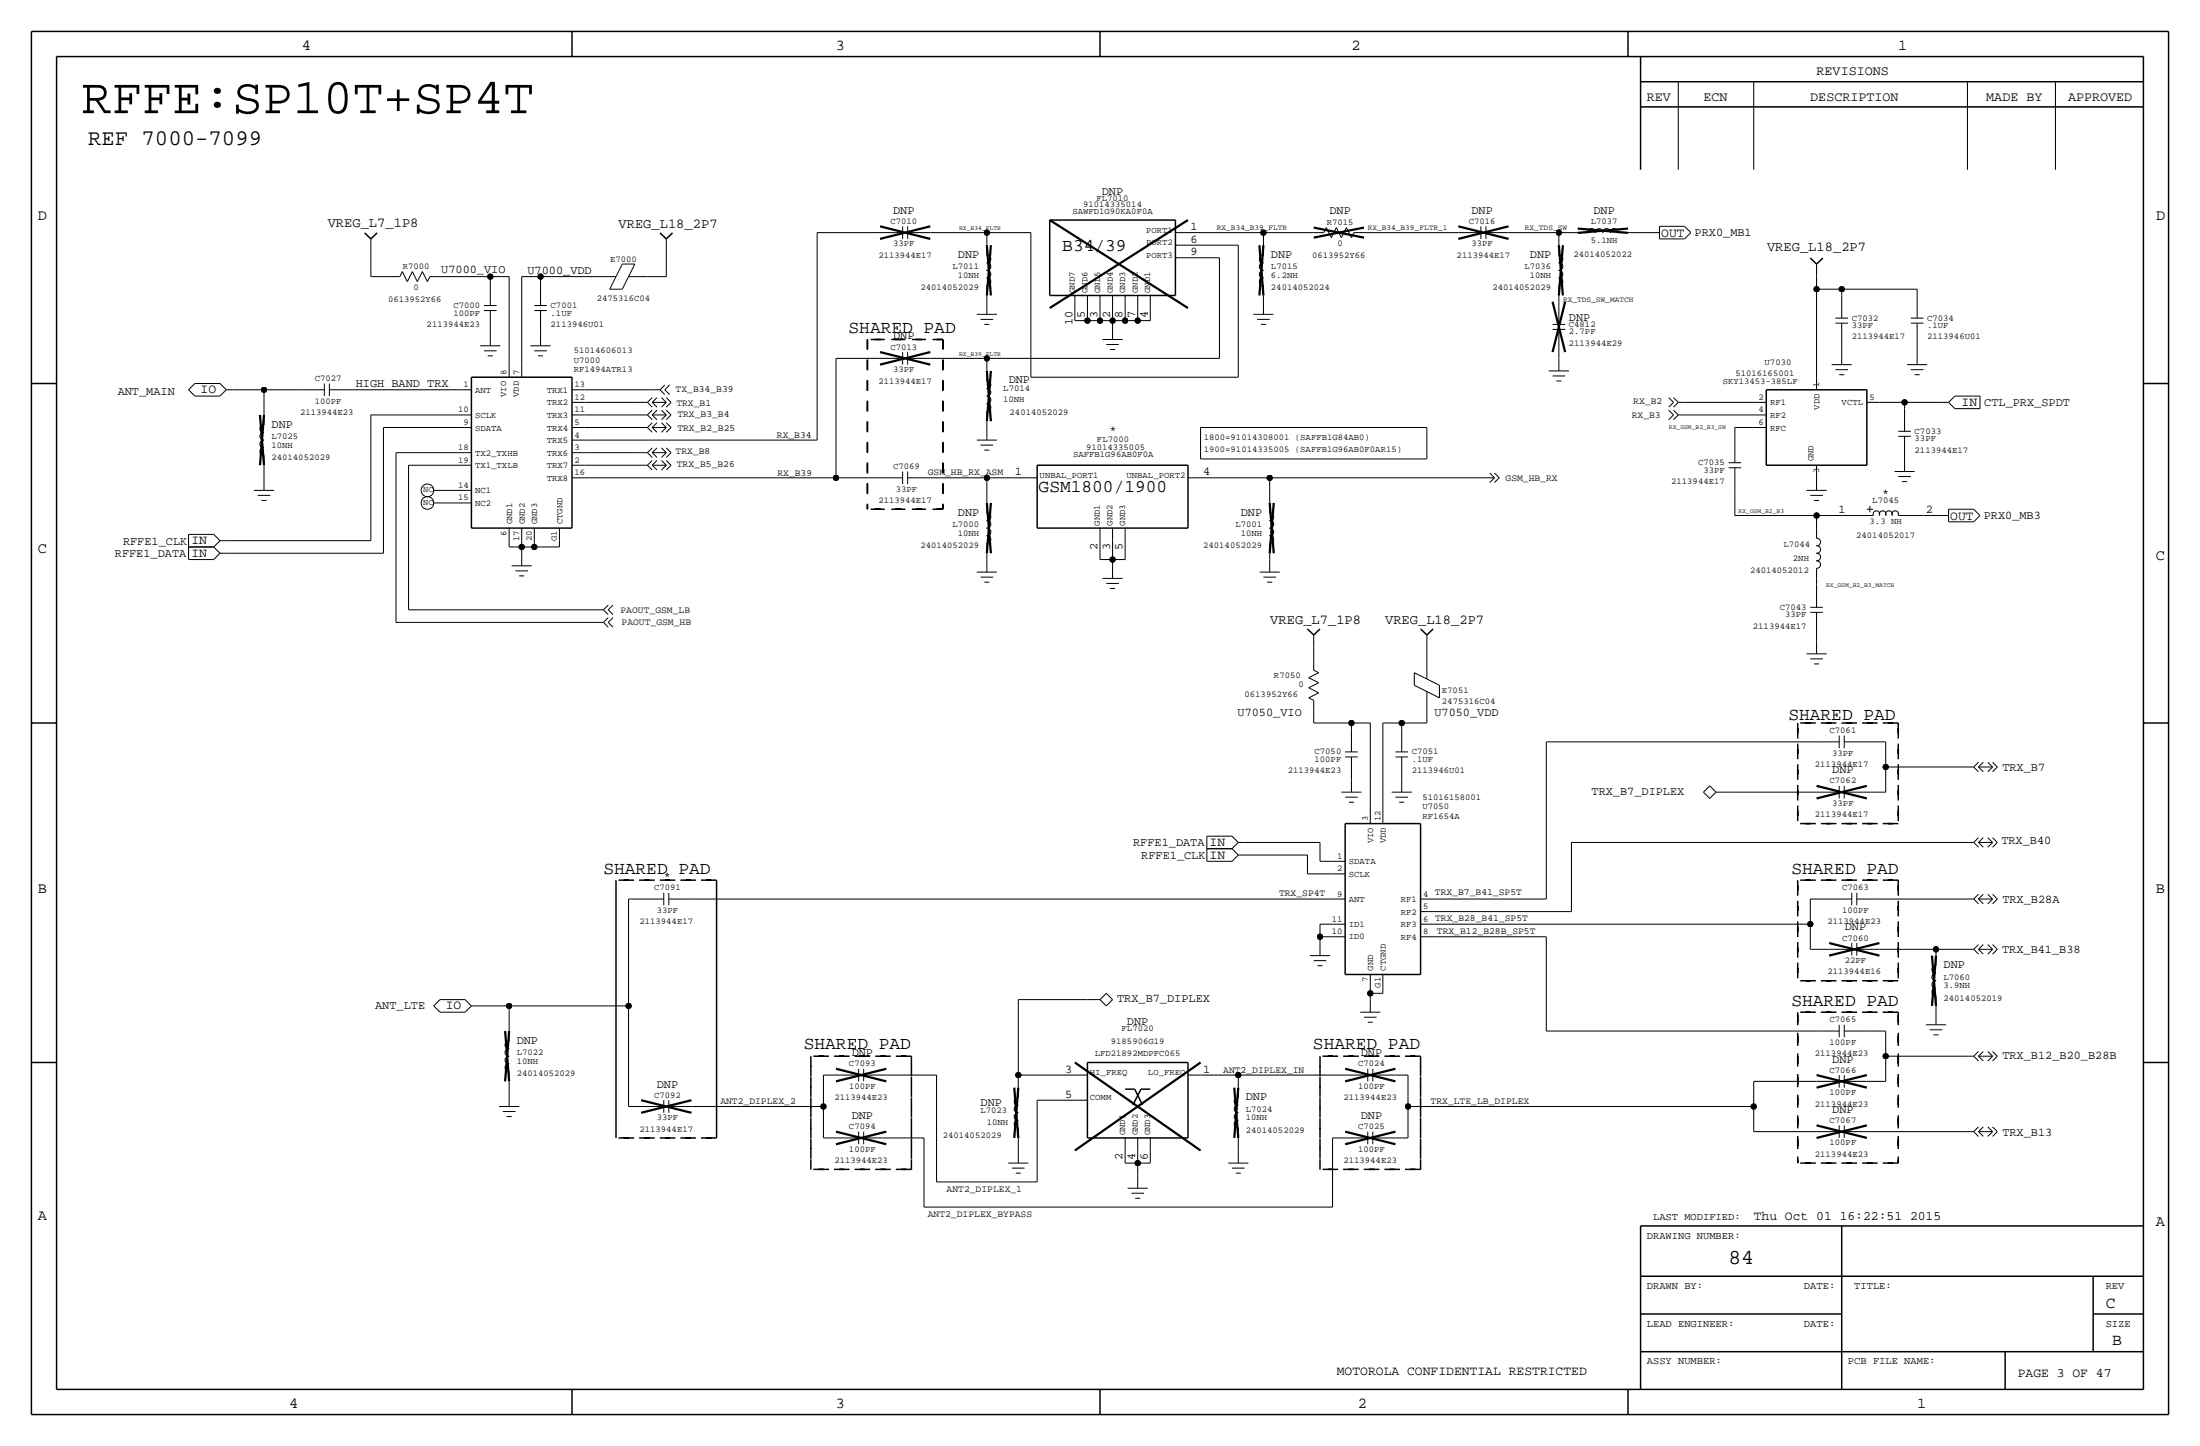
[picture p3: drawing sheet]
<svg xmlns="http://www.w3.org/2000/svg" width="444mm" height="292mm" viewBox="0 0 444 292" stroke-linecap="round" stroke-linejoin="round" font-family="sans-serif">
<g fill="none" stroke="#000" stroke-width=".2">
<path d="M339.1 16.5v17.8zM354.3 16.5v17.8zM397.5 16.5v17.8zM415.3 16.5v17.8zM74.9 55.9h3.8zM74.9 50.8v5.1zM74.9 48.3v2.5zM78.7 55.9h2.1zM81.3 54.9l-.5 1zM81.3 54.9l1 2zM83.3 54.9l-1 2zM83.3 54.9l1 2z"/>
<path d="M85.3 54.9l-1 2zM85.3 54.9l1.1 2zM86.9 55.9l-.5 1zM86.9 55.9h2zM88.9 55.9h10.2zM99.1 55.9v1.2zM99.1 57.2v4.5zM99.1 55.9h3.8zM102.9 55.9v17.8zM105.4 55.9v17.8zM105.4 55.9h3.8zM109.2 55.9h11.4z"/>
<path d="M109.2 55.9v1.2zM109.2 57.2v4.5zM120.6 55.9h3.9zM123.2 58.4h2.5zM125.7 53.3h2.6zM125.7 53.3l-2.5 5.1zM127 55.9h3.8zM128.3 53.3l-2.6 5.1zM130.8 55.9h3.8zM134.6 50.8v5.1zM134.6 48.3v2.5zM165.1 47v41.9z"/>
<path d="M165.1 47h12.7zM177.8 47h4.6zM182.4 45.7v2.6zM183.4 47h4.6zM183.4 45.7v2.6zM188 47h11.4zM199.3 51.6a.75 .75 0 0 1 .9 .7 .75 .75 0 0 1-.9 .8M199.3 54.7a.75 .75 0 0 1 .9 .7 .75 .75 0 0 1-.9 .7M199.3 56.2a.75 .75 0 0 1 .9 .7 .75 .75 0 0 1-.9 .8M199.3 53.1a.75 .75 0 0 1 .9 .8 .75 .75 0 0 1-.9 .7M199.4 59.7v1.3zM199.4 47h8.9z"/>
<path d="M199.4 47v2.5zM199.4 57.7v2zM199.4 49.5v2.1zM208.3 47v29.2zM217.2 59.7v2.5zM219.7 59.7v2.5zM222.2 59.7v2.5zM224.8 59.7v2.5zM227.3 59.7v2.5zM229.9 59.7v2.5zM232.4 59.7v2.5zM237.5 49.5h2.5z"/>
<path d="M237.5 52.1h2.5zM237.5 47h2.5zM240 49.5h10.2zM240 52.1h6.4zM240 47h15.3zM246.4 52.1v20.3zM250.2 49.5v26.7zM255.3 59.7v1.3zM255.3 47h10.1zM255.3 47v2.5zM255.3 57.7v2zM255.3 49.5v2.1z"/>
<path d="M255.3 51.6a.74 .74 0 0 0-.9 .7 .74 .74 0 0 0 .9 .8M255.3 54.7a.74 .74 0 0 0-.9 .7 .74 .74 0 0 0 .9 .7M255.3 56.2a.74 .74 0 0 0-.9 .7 .74 .74 0 0 0 .9 .8M255.3 53.1a.74 .74 0 0 0-.9 .8 .74 .74 0 0 0 .9 .7M265.4 47h2.1zM268 46l-.5 1zM268 46l1 2zM270 46l-1 2zM270 46l1 2zM272 46l-1 2zM272 46l1 2zM273.6 47l-.6 1z"/>
<path d="M273.6 47h2zM275.6 47h19zM294.6 47h4.6zM299.2 45.7v2.6zM300.2 45.7v2.6zM300.2 47h4.6zM304.8 47h10.2zM314.9 51.6a.75 .75 0 0 1 .9 .7 .75 .75 0 0 1-.9 .8M314.9 54.7a.75 .75 0 0 1 .9 .7 .75 .75 0 0 1-.9 .7M314.9 56.2a.75 .75 0 0 1 .9 .7 .75 .75 0 0 1-.9 .8M314.9 53.1a.75 .75 0 0 1 .9 .8 .75 .75 0 0 1-.9 .7M315 47h3.8z"/>
<path d="M315 47v2.5zM315 59.7v1.3zM315 57.7v2zM315 49.5v2.1zM318.8 47h2zM320.8 47a.75 .75 0 0 1 .7-.8 .75 .75 0 0 1 .8 .8M322.3 47a.75 .75 0 0 1 .8-.8 .75 .75 0 0 1 .7 .8M323.9 47a.75 .75 0 0 1 .7-.8 .75 .75 0 0 1 .7 .8M325.4 47a.75 .75 0 0 1 .7-.8 .75 .75 0 0 1 .7 .8M326.9 47h2zM328.9 47h3.8zM332.7 47h2.6z"/>
<path d="M335.3 45.7h5.1zM335.3 48.3h5.1zM335.3 45.7v2.6zM340.4 45.7l1.2 1.3zM341.6 47l-1.2 1.3zM367 55.9v2.5zM367 58.4v17.8zM367 53.3v2.6zM367 58.4h5.1zM372.1 58.4h15.2zM372.1 58.4v1.3zM372.1 59.7v4.6z"/>
<path d="M387.3 58.4v1.3zM387.3 59.7v4.6zM38.1 78.7l1.3 1.3zM39.4 77.5l-1.3 1.2zM39.4 77.5h5zM44.4 77.5l1.3 1.2zM45.7 78.7h1.3zM45.7 78.7l-1.2 1.3zM47 78.7h6.3zM53.3 78.7h7.7zM53.3 78.7v5.1zM61 78.7h4.5z"/>
<path d="M65.5 77.5v2.5zM66.5 78.7h4.6zM66.5 77.5v2.5zM71.1 78.7h21.6zM92.7 78.7h2.5zM97 69.8h4.1zM97.8 70.9h2.5zM97.8 62.7h2.5zM97.8 61.7h2.5zM98.6 71.9h1zM99.1 67.3v2.5zM99.1 62.7v4.6z"/>
<path d="M102.9 73.7v2.5zM105.4 73.7v2.5zM107.2 69.8h4.1zM107.9 62.7h2.6zM108 70.9h2.5zM108 61.7h2.5zM108.7 71.9h1zM109.2 67.3v2.5zM109.2 62.7v4.6zM115.6 78.7h2.5zM118.1 78.7h14zM132.1 78.7h1.2z"/>
<path d="M133.3 78.7l1 1zM134.3 78.7l1 1zM134.3 77.8l-1 .9zM135.3 77.8l-1 .9zM168.9 72.4v24.1zM168.9 72.4h8.9zM177.8 72.4h4.6zM182.4 71.1v2.6zM183.4 72.4h4.6zM183.4 71.1v2.6zM188 72.4h11.4zM197.4 63.5h4z"/>
<path d="M198.1 64.5h2.6zM198.9 65.5h1zM199.3 77a.75 .75 0 0 1 .9 .7 .75 .75 0 0 1-.9 .8M199.3 78.5a.75 .75 0 0 1 .9 .8 .75 .75 0 0 1-.9 .7M199.4 72.4h47zM199.4 72.4v2.5zM199.4 61v2.5zM199.4 74.9v2.1zM208.3 76.2h41.9zM217.2 62.2v2.6zM217.2 64.8h2.5zM219.7 62.2v2.6z"/>
<path d="M219.7 64.8h2.5zM222.2 62.2v2.6zM222.3 64.8h2.5zM222.8 68.6h4zM223.5 69.6h2.6zM224.3 70.6h1zM224.8 64.8h2.5zM224.8 62.2v2.6zM224.8 64.8v1.2zM224.8 66v2.6zM227.3 64.8h2.6zM227.3 62.2v2.6z"/>
<path d="M229.9 62.2v2.6zM229.9 64.8h2.5zM232.4 62.2v2.6zM253.2 63.5h4.1zM254 64.5h2.5zM254.8 65.5h1zM255.3 61v2.5zM312.9 74.9h4.1zM313.7 66.5h2.5zM313.7 65.5h2.5zM313.7 75.9h2.5zM314.5 77h1z"/>
<path d="M315 71.1v1.3zM315 66.5v4.6zM315 61v4.5zM315 72.4v2.5zM367 76.2v2.5zM370.1 73.7h4zM370.8 65.3h2.6zM370.8 64.3h2.6zM370.8 74.7h2.6zM371.6 75.7h1zM372.1 69.8v1.3zM372.1 65.3v4.5z"/>
<path d="M372.1 71.1v2.6zM385.3 73.7h4.1zM386.1 74.7h2.5zM386.1 64.3h2.5zM386.1 65.3h2.5zM386.8 75.7h1.1zM387.3 69.8v1.3zM387.3 71.1v2.6zM387.3 65.3v4.5zM39.4 80h5zM51.3 99.1h4.1zM53.3 94v2.5z"/>
<path d="M53.3 91.9v2.1zM53.3 83.8v2.1zM53.3 96.5v2.6zM53.3 85.9a.74 .74 0 0 0-.8 .7 .74 .74 0 0 0 .8 .8M53.3 89a.74 .74 0 0 0-.8 .7 .74 .74 0 0 0 .8 .7M53.3 90.5a.74 .74 0 0 0-.8 .7 .74 .74 0 0 0 .8 .7M53.3 87.4a.74 .74 0 0 0-.8 .8 .74 .74 0 0 0 .8 .7M74.9 83.8h17.8zM74.9 83.8v25.4zM77.5 86.4v25.4zM77.5 86.4h15.2zM80 91.4h12.7z"/>
<path d="M80 91.4v34.3zM82.5 94h10.2zM82.5 94v29.2zM87.6 99.1h2.6zM90.2 99.1h2.5zM92.7 99.1h2.5zM92.7 94h2.5zM92.7 86.4h2.5zM92.7 83.8h2.5zM92.7 91.4h2.5zM115.6 91.4h2.5zM115.6 88.9h2.5z"/>
<path d="M115.6 86.4h2.5zM115.6 83.8h2.5zM115.6 81.3h2.5zM115.6 96.5h2.5zM115.6 94h2.5zM118.1 96.5h50.8zM118.1 88.9h47zM118.1 81.3h10.2zM118.1 83.8h10.2zM118.1 86.4h10.2zM118.1 91.4h10.2zM118.1 94h10.2z"/>
<path d="M128.3 91.4h2.5zM128.3 94h2.5zM128.3 83.8h2.5zM128.3 86.4h2.5zM128.3 81.3h2.5zM130.8 91.4l1-.9zM130.8 94l1-1zM130.8 83.8l1-.9zM130.8 86.4l1-1zM130.8 81.3l1-1zM130.8 91.4l1 1zM130.8 94l1 .9z"/>
<path d="M130.8 83.8l1 1zM130.8 86.4l1 .9zM130.8 81.3l1 .9zM131.8 91.4l.9 1zM131.8 94l.9 .9zM131.8 83.8l.9 1zM131.8 86.4l.9 .9zM131.8 81.3l.9 .9zM131.8 91.4l.9-.9zM131.8 91.4h2.8zM131.8 94l.9-1zM131.8 94h2.8z"/>
<path d="M131.8 83.8l.9-.9zM131.8 83.8h2.8zM131.8 86.4l.9-1zM131.8 86.4h2.8zM131.8 81.3l.9-1zM131.8 81.3h2.8zM133.7 90.5l.9 .9zM133.7 93l.9 1zM133.7 82.9l.9 .9zM133.7 85.4l.9 1zM133.7 80.3l.9 1zM133.7 92.4l.9-1z"/>
<path d="M133.7 94.9l.9-.9zM133.7 84.8l.9-1zM133.7 87.3l.9-.9zM133.7 82.2l.9-.9zM134.6 90.5l1 .9zM134.6 93l1 1zM134.6 82.9l1 .9zM134.6 85.4l1 1zM134.6 80.3l1 1zM134.6 92.4l1-1zM134.6 94.9l1-.9zM134.6 84.8l1-1z"/>
<path d="M134.6 87.3l1-.9zM134.6 82.2l1-.9zM168.9 96.5h8.9zM177.8 96.5h4.6zM182.4 95.2v2.6zM183.4 96.5h4.6zM183.4 95.3v2.5zM188 96.5h11.4zM197.4 88.9h4zM198.1 89.9h2.6zM198.9 90.9h1zM199.3 80.1a.75 .75 0 0 1 .9 .7 .75 .75 0 0 1-.9 .7"/>
<path d="M199.3 81.6a.75 .75 0 0 1 .9 .7 .75 .75 0 0 1-.9 .8M199.4 96.5h7.6zM199.4 85.1v1.3zM199.4 96.5v5.1zM199.4 83.1v2zM199.4 86.4v2.5zM207 96.5h2.5zM240 96.5h2.6zM242.6 96.5h13.9zM242.6 92.7h45.7zM242.6 86.4v6.3zM242.6 86.4h45.7z"/>
<path d="M256.5 96.5h43.2zM256.5 96.5v5.1zM288.3 86.4v6.3zM299.7 96.5h2.3zM301 95.6l1 .9zM301 97.5l1-1zM302 97.5l.9-1zM302 95.6l.9 .9zM337.2 84.8l.9-1zM337.2 82.9l.9 .9zM337.2 80.3l.9 1zM338.1 82.9l1 .9z"/>
<path d="M338.1 81.3l-.9 .9zM338.1 80.3l1 1zM338.1 84.8l1-1zM339.1 83.8h1.3zM339.1 81.3l-1 .9zM339.1 81.3h1.3zM340.4 83.8h13.9zM340.4 81.3h13.9zM349.2 93.5h2.6zM349.3 94.5h2.5zM350.5 86.4h3.8zM350.5 86.4v2.5z"/>
<path d="M350.5 99.1v5zM350.5 94.5v4.6zM350.5 88.9v4.6zM354.3 86.4h2.6zM354.3 81.3h2.6zM354.3 83.8h2.6zM365 99.1h4.1zM367 94v2.5zM367 96.5v2.6zM377.2 81.3h2.5zM379.7 81.3h5.1zM382.8 95.2h4z"/>
<path d="M383.5 88.1h2.6zM383.5 96.3h2.6zM383.5 87.1h2.6zM384.3 97.3h1zM384.8 81.3h7.6zM384.8 81.3v1.3zM384.8 92.7v2.5zM384.8 88.1v4.6zM384.8 82.6v4.5zM392.4 81.3h1.3zM393.7 81.3l1.3 1.3zM395 80l-1.3 1.3z"/>
<path d="M395 80h5zM395 82.5h5zM400 80v2.5zM38.1 110.5h5.1zM38.1 110.5v2.5zM38.1 113h5.1zM38.1 107.9h5.1zM38.1 108v2.5zM43.2 110.5l1.3 1.3zM43.2 107.9l1.3 1.3zM44.4 111.8l-1.2 1.2zM44.4 109.2l-1.2 1.3z"/>
<path d="M44.5 111.8h1.2zM44.5 109.2h1.2zM45.7 109.2h29.2zM45.7 111.8h31.8zM52.1 100.1h2.5zM52.8 101.1h1zM87.6 101.6h2.6zM90.2 101.6h2.5zM92.7 101.6h2.5zM102.9 110.5h2.5zM102.9 109.2v1.3zM102.9 106.7v2.5z"/>
<path d="M103.4 114.3h4zM104.1 115.3h2.6zM104.9 116.3h1zM105.4 110.5h2.5zM105.4 110.5v1.3zM105.4 109.2v1.3zM105.4 111.8v2.5zM105.4 106.7v2.5zM107.9 110.5h5.1zM107.9 109.2v1.3zM107.9 106.7v2.5zM113 109.2v1.3z"/>
<path d="M113 106.7v2.5zM197.4 115.6h4zM198.1 116.6h2.6zM198.9 117.6h1zM199.3 103.7a.75 .75 0 0 1 .9 .7 .75 .75 0 0 1-.9 .8M199.3 106.7a.75 .75 0 0 1 .9 .8 .75 .75 0 0 1-.9 .7M199.3 108.3a.75 .75 0 0 1 .9 .7 .75 .75 0 0 1-.9 .7M199.3 105.2a.75 .75 0 0 1 .9 .7 .75 .75 0 0 1-.9 .8M199.4 111.8v1.2zM199.4 113v2.6zM199.4 109.7v2.1zM199.4 101.6v2z"/>
<path d="M222.2 113h2.6zM222.2 109.2v3.8zM222.2 106.7v2.5zM222.8 116.8h4zM223.5 117.9h2.6zM224.3 118.9h1zM224.8 109.2v3.8zM224.8 113v1.3zM224.8 114.3v2.5zM224.8 106.7v2.5zM224.8 113h2.5zM227.3 109.2v3.8z"/>
<path d="M227.3 106.7v2.5zM254.5 115.6h4.1zM255.3 116.6h2.5zM256 117.6h1zM256.5 103.7a.75 .75 0 0 1 .8 .7 .75 .75 0 0 1-.8 .8M256.5 106.7a.75 .75 0 0 1 .8 .8 .75 .75 0 0 1-.8 .7M256.5 108.3a.75 .75 0 0 1 .8 .7 .75 .75 0 0 1-.8 .7M256.5 105.2a.75 .75 0 0 1 .8 .7 .75 .75 0 0 1-.8 .8M256.5 111.8v1.2zM256.5 113v2.6zM256.5 109.7v2.1zM256.5 101.6v2z"/>
<path d="M350.5 104.1h16.5zM365.8 100.1h2.5zM366.5 101.1h1zM367 108.8a.75 .75 0 0 1 .8 .7 .75 .75 0 0 1-.8 .7M367 111.8a.75 .75 0 0 1 .8 .7 .75 .75 0 0 1-.8 .8M367 113.3a.75 .75 0 0 1 .8 .8 .75 .75 0 0 1-.8 .7M367 110.3a.75 .75 0 0 1 .8 .7 .75 .75 0 0 1-.8 .8M367 116.8v1.3zM367 104.1h6.4zM367 104.1v2.6zM367 114.8v2zM367 106.7v2z"/>
<path d="M367 118.1v4.6zM373.4 104.1h5.1zM377.2 102.9h1.3zM377.8 102.2v1.3zM378.5 104.1a.64 .64 0 0 1 .6-.9 .64 .64 0 0 1 .6 .9M379.8 104.1a.64 .64 0 0 1 .6-.9 .64 .64 0 0 1 .5 .9M381.1 104.1a.64 .64 0 0 1 .5-.9 .64 .64 0 0 1 .6 .9M382.3 104.1a.64 .64 0 0 1 .6-.9 .64 .64 0 0 1 .6 .9M383.5 104.1h5.1zM388.6 104.1h2.6zM391.2 104.1h2.5zM393.7 102.9h5.1z"/>
<path d="M393.7 105.4h5.1zM393.7 102.9v2.5zM398.8 102.9l1.3 1.2zM400 104.1l-1.2 1.3zM80 125.7h40.6zM82.5 123.2h38.1zM120.7 123.2h1.2zM120.7 125.7h1.2zM121.9 123.2l1 1zM121.9 125.7l1 1zM122.9 123.2l1 1zM122.9 122.2l-1 1z"/>
<path d="M122.9 125.7l1 1zM122.9 124.8l-1 .9zM123.9 122.2l-1 1zM123.9 124.8l-1 .9zM264.4 138.9l2-1zM264.4 138.9l2 1.1zM264.4 136.9l2-1zM264.4 136.9l2 1zM265.4 130.8v2.5zM265.4 133.4v2zM265.4 128.3v2.5zM265.4 135.4l1 .5z"/>
<path d="M285.8 138.4l5 2.6zM285.8 135.9l5 2.5zM285.8 135.9v2.5zM288.3 130.8v2.5zM288.3 128.3v2.5zM288.3 139.7v3.8zM288.3 133.3v3.9zM290.8 138.4v2.6zM365 132.1h4.1zM365.8 123.7h2.5zM365.8 133.1h2.5zM365.8 122.7h2.5z"/>
<path d="M366.5 134.1h1zM367 128.3v1.2zM367 123.7v4.6zM367 129.5v2.6zM264.4 141l1 .5zM264.4 141l2-1zM265.4 146h7.7zM265.4 143.5v2.5zM265.4 141.5v2zM271.8 152.9h2.5zM271.8 151.9h2.5zM273 146h3.9z"/>
<path d="M273 146.1v1.2zM273 152.9v4.6zM273 147.3v4.6zM273 157.5v2.5zM276.9 146v17.8zM279.4 146h3.8zM279.4 146v17.8zM281.9 152.9h2.6zM281.9 151.9h2.6zM283.2 146.1v1.2zM283.2 157.5v2.5zM283.2 152.9v4.6z"/>
<path d="M283.2 147.3v4.6zM283.2 146h5.1zM288.3 143.5v2.5zM312.4 149.9v31.7zM312.4 149.9h54.6zM345.4 158.8l1.3 1.2zM345.4 158.7l-1.2 1.3zM367 149.9h4.6zM371.6 148.6v2.5zM371.6 158.7v2.6zM372.6 149.9h4.6zM372.6 148.6v2.5z"/>
<path d="M372.6 158.8v2.5zM377.2 149.9h3.8zM381 154.9h15.2zM381 154.9v5.1zM381 149.9v5zM396.2 154.9h2.6zM398.8 154.9l.9 1zM398.8 154.9l.9-.9zM399.7 154.9l1 1zM399.7 154.9l1-.9zM399.7 154.9h2.9zM401.6 154l1 .9z"/>
<path d="M401.6 155.9l1-1zM402.6 155.9l1-1zM402.6 154l1 .9zM243.8 168.9h5.1zM243.8 168.9v2.5zM243.8 171.4h5.1zM243.8 171.5v2.5zM243.8 174h5.1zM248.9 168.9l1.3 1.3zM248.9 171.4l1.3 1.3zM250.2 170.2h1.3zM250.2 172.7h1.3z"/>
<path d="M250.2 170.2l-1.3 1.2zM250.2 172.7l-1.3 1.3zM251.5 170.2h15.2zM251.5 172.7h12.7zM264.2 172.7v3.8zM264.2 176.5h5zM266.7 174h2.5zM266.7 170.2v3.8zM269.2 174h2.6zM269.2 176.5h2.6zM271 160h4.1zM271.8 161h2.5z"/>
<path d="M272.5 162.1h1.1zM276.9 163.8v2.6zM279.4 163.8v2.6zM281.2 160h4zM281.9 161h2.6zM282.7 162.1h1zM317.5 170.2v13.9zM317.5 170.2h78.7zM344.2 160l1.2 1.3zM346.7 160l-1.3 1.3zM346.7 160h2.5zM349.2 160h17.8z"/>
<path d="M367 160h4.6zM372.6 160h4.6zM377.2 160h3.8zM396.2 170.2h2.6zM398.8 170.2l.9 .9zM398.8 170.2l.9-1zM399.7 170.2l1 .9zM399.7 170.2l1-1zM399.7 170.2h2.9zM401.6 169.2l1 1zM401.6 171.1l1-.9zM402.6 171.1l1-.9z"/>
<path d="M402.6 169.2l1 1zM127 181.6h2.5zM127 181.6v21.6zM129.5 181.6h4.6zM134.1 180.3v2.6zM135.1 181.6h4.6zM135.1 180.3v2.6zM139.7 181.6h129.5zM264.7 193h4zM265.4 194.1h2.6zM266.2 195.1h1zM266.7 186.7v2.5z"/>
<path d="M266.7 189.2h2.5zM266.7 189.2v1.3zM266.7 190.5v2.5zM266.7 186.7h2.5zM269.2 186.7h2.6zM269.2 189.2h2.6zM269.2 181.6h2.6zM276.9 199.4v1.3zM276.9 196.9v2.5zM279.4 199.4v1.3zM279.4 196.9v2.5zM287 184.1h2.6z"/>
<path d="M287 186.7h2.6zM287 189.2h2.6zM287 181.6h2.6zM289.6 181.6h22.8zM289.6 186.7h76.2zM289.6 184.1h27.9zM289.6 189.2h22.8zM312.4 189.2v19.1zM365.8 191.8h3.8zM365.8 186.7v5.1zM365.8 181.6v5.1zM365.8 181.6h3.8z"/>
<path d="M369.6 181.6h4.5zM369.6 191.8h4.5zM374.1 180.3v2.6zM374.1 190.5v2.5zM375.2 181.6h4.5zM375.2 180.3v2.6zM375.2 191.8h4.5zM375.2 190.5v2.5zM379.7 191.8h11.5zM379.7 181.6h16.5zM391.2 191.8h5zM391.2 191.8v1.2z"/>
<path d="M391.2 193v2.1zM391.2 195.1a.74 .74 0 0 0-.9 .8 .74 .74 0 0 0 .9 .7M391.2 198.2a.74 .74 0 0 0-.9 .7 .74 .74 0 0 0 .9 .7M391.2 199.7a.74 .74 0 0 0-.9 .7 .74 .74 0 0 0 .9 .8M391.2 196.6a.74 .74 0 0 0-.9 .8 .74 .74 0 0 0 .9 .7M396.2 181.6h2.6zM396.2 191.8h2.6zM398.8 181.6l.9 1zM398.8 191.8l.9 .9zM398.8 181.6l.9-1zM398.8 191.8l.9-1zM399.7 181.6l1 1z"/>
<path d="M399.7 191.8l1 .9zM399.7 181.6l1-1zM399.7 181.6h2.9zM399.7 191.8l1-1zM399.7 191.8h2.9zM401.6 180.6l1 1zM401.6 190.8l1 1zM401.6 182.6l1-1zM401.6 192.7l1-.9zM402.6 182.6l1-1zM402.6 192.7l1-.9zM402.6 180.6l1 1z"/>
<path d="M402.6 190.8l1 1zM87.6 203.2l1.3 1.3zM88.9 204.5h5.1zM88.9 201.9h5.1zM88.9 201.9l-1.3 1.3zM94 201.9l1.2 1.3zM95.2 203.2h1.3zM95.2 203.2l-1.2 1.3zM96.5 203.2h6.4zM102.9 218.4v2.6zM102.9 203.2h24.1zM102.9 203.2v5.1z"/>
<path d="M102.9 216.4v2zM102.9 208.3v2zM102.9 210.4a.74 .74 0 0 0-.9 .7 .74 .74 0 0 0 .9 .7M102.9 213.4a.74 .74 0 0 0-.9 .7 .74 .74 0 0 0 .9 .8M102.9 214.9a.74 .74 0 0 0-.9 .8 .74 .74 0 0 0 .9 .7M102.9 211.9a.74 .74 0 0 0-.9 .7 .74 .74 0 0 0 .9 .8M127 203.2v20.3zM166.4 217.2h2.5zM166.4 217.2v6.3zM168.9 217.2h4.6zM173.5 215.9v2.5zM174.5 217.2h4.6z"/>
<path d="M174.5 215.9v2.5zM179.1 217.2h10.1zM189.2 217.2v21.6zM205.7 217.2h11.5zM205.7 201.9v15.3zM205.7 217.2v2.5zM205.7 201.9h14zM205.7 219.7v2zM217.2 217.2h2.5zM219.7 201.9h2.5zM222.2 201.9l1.3 1.3zM222.2 201.9l1.3-1.2z"/>
<path d="M223.5 200.7l1.3 1.2zM224.8 201.9l-1.3 1.3zM240 217.2h2.6zM242.6 217.2h7.6zM250.2 217.2v2.5zM250.2 219.7v2zM250.2 217.2h21.6zM271.8 217.2h4.6zM274.8 204.5h4.1zM275.6 205.5h2.5zM276.4 215.9v2.5zM276.4 206.5h1z"/>
<path d="M276.9 200.7h2.5zM276.9 200.7v1.2zM276.9 201.9v2.6zM277.4 217.2h4.5zM277.4 215.9v2.5zM281.9 217.2h2.6zM284.5 217.2v6.3zM312.4 208.3h54.6zM354.3 218.4v5.1zM354.3 218.4h12.7zM367 208.3h4.6zM367 218.4h4.6z"/>
<path d="M371.6 207v2.6zM371.6 217.2v2.5zM372.6 208.3h4.6zM372.6 207v2.5zM372.6 218.4h4.6zM372.6 217.2v2.5zM377.2 208.3h3.8zM377.2 218.4h3.8zM381 208.3v5.1zM381 213.4h15.2zM381 213.4v5zM389.1 207h4.1z"/>
<path d="M389.9 208h2.5zM390.7 209h1zM391.2 203.2v1.3zM391.2 204.5v2.5zM391.2 201.2v2zM396.2 213.4h2.6zM398.8 213.4l.9 .9zM398.8 213.4l.9-1zM399.7 213.4l1 .9zM399.7 213.4l1-1zM399.7 213.4h2.9zM401.6 212.4l1 1z"/>
<path d="M401.6 214.3l1-.9zM402.6 214.3l1-.9zM402.6 212.4l1 1zM100.8 223.5h4.1zM101.6 224.5h2.5zM102.4 225.6h1zM102.9 221v2.5zM127 223.5h2.5zM129.5 223.5h4.6zM134.1 222.2v2.6zM135.1 223.5h4.6zM135.1 222.2v2.6z"/>
<path d="M139.7 223.5h26.7zM166.4 229.9h2.5zM166.4 223.5v6.4zM168.9 229.9h4.6zM173.5 228.6v2.5zM174.5 229.9h4.6zM174.5 228.6v2.5zM179.1 229.9h7.6zM186.7 229.9v13.9zM189.2 238.8h20.3zM203.7 234.9h4.1zM204.5 236h2.5z"/>
<path d="M205.2 237h1zM205.7 229.9v2.5zM205.7 232.4v2.5zM205.7 227.8v2.1zM205.7 221.8a.74 .74 0 0 0-.8 .7 .74 .74 0 0 0 .8 .8M205.7 224.8a.74 .74 0 0 0-.8 .8 .74 .74 0 0 0 .8 .7M205.7 226.4a.74 .74 0 0 0-.8 .7 .74 .74 0 0 0 .8 .7M205.7 223.3a.74 .74 0 0 0-.8 .8 .74 .74 0 0 0 .8 .7M209.5 222.2h7.7zM209.5 222.2v16.6zM217.2 222.2h2.5zM227.3 234.9h2.6z"/>
<path d="M227.3 232.4v2.6zM227.3 229.9v2.5zM229.9 234.9h2.5zM229.9 234.9v2.6zM229.9 232.4v2.6zM229.9 237.5v2.5zM229.9 229.9v2.5zM232.4 232.4v2.6zM232.4 229.9v2.5zM248.2 234.9h4zM248.9 236h2.6zM249.7 237h1z"/>
<path d="M250.2 229.9v2.5zM250.2 227.8v2.1zM250.2 232.4v2.5zM250.2 221.8a.74 .74 0 0 0-.8 .7 .74 .74 0 0 0 .8 .8M250.2 224.8a.74 .74 0 0 0-.8 .8 .74 .74 0 0 0 .8 .7M250.2 226.4a.74 .74 0 0 0-.8 .7 .74 .74 0 0 0 .8 .7M250.2 223.3a.74 .74 0 0 0-.8 .8 .74 .74 0 0 0 .8 .7M269.2 229.9v13.9zM269.2 229.9h2.6zM271.8 229.9h4.6zM276.4 228.6v2.5zM277.4 229.9h4.5z"/>
<path d="M277.4 228.6v2.5zM281.9 229.9h2.6zM284.5 223.5v6.4zM284.5 223.5h69.8zM354.3 223.5v5.1zM354.3 228.6h12.7zM367 228.6h4.6zM371.6 227.3v2.6zM372.6 228.6h4.6zM372.6 227.3v2.6zM377.2 228.6h19zM396.2 228.6h2.6z"/>
<path d="M398.8 228.6l.9 1zM398.8 228.6l.9-1zM399.7 228.6l1 1zM399.7 228.6l1-1zM399.7 228.6h2.9zM401.6 227.6l1 1zM401.6 229.6l1-1zM402.6 229.6l1-1zM402.6 227.6l1 1zM186.7 243.8h82.5zM227.8 240h4.1zM228.6 241h2.5z"/>
<path d="M229.4 242.1h1z"/>
<circle cx="86.4" cy="99.1" r="1.28"/>
<circle cx="86.4" cy="101.6" r="1.28"/>
</g>
<g fill="none" stroke="#000" stroke-width=".3" stroke-dasharray="2.1" stroke-linecap="butt">
<path d="M175.3 68.6v34.3zM175.3 68.6h15.2zM190.5 68.6v34.3zM175.3 102.9h15.2zM363.2 146h20.3zM363.2 146v20.4zM383.5 146v20.4zM124.5 177.8v52.1zM124.5 177.8h20.3zM144.8 177.8v52.1zM363.2 166.4h20.3zM363.2 177.8h20.3z"/>
<path d="M363.2 177.8v20.3zM383.5 177.8v20.3zM363.2 198.1h20.3zM163.8 213.4v22.8zM163.8 213.4h20.3zM184.1 213.4v22.8zM266.7 213.4h20.3zM266.7 213.4v22.8zM287 213.4v22.8zM363.2 204.5h20.3zM363.2 204.5v30.5zM383.5 204.5v30.5z"/>
<path d="M124.5 229.9h20.3zM163.8 236.2h20.3zM266.7 236.2h20.3zM363.2 234.9h20.3z"/>
</g>
<g fill="#000" stroke="#000" stroke-width=".2">
<circle cx="99.1" cy="55.9" r=".56"/>
<circle cx="109.2" cy="55.9" r=".56"/>
<circle cx="199.4" cy="47" r=".56"/>
<circle cx="255.3" cy="47" r=".56"/>
<circle cx="315" cy="47" r=".56"/>
<circle cx="367" cy="58.4" r=".56"/>
<circle cx="372.1" cy="58.4" r=".56"/>
<circle cx="53.3" cy="78.7" r=".56"/>
<circle cx="199.4" cy="72.4" r=".56"/>
<circle cx="219.7" cy="64.8" r=".56"/>
<circle cx="222.2" cy="64.8" r=".56"/>
<circle cx="224.8" cy="64.8" r=".56"/>
<circle cx="227.3" cy="64.8" r=".56"/>
<circle cx="229.9" cy="64.8" r=".56"/>
<circle cx="168.9" cy="96.5" r=".56"/>
<circle cx="199.4" cy="96.5" r=".56"/>
<circle cx="256.5" cy="96.5" r=".56"/>
<circle cx="384.8" cy="81.3" r=".56"/>
<circle cx="105.4" cy="110.5" r=".56"/>
<circle cx="107.9" cy="110.5" r=".56"/>
<circle cx="224.8" cy="113" r=".56"/>
<circle cx="367" cy="104.1" r=".56"/>
<circle cx="273" cy="146" r=".56"/>
<circle cx="283.2" cy="146" r=".56"/>
<circle cx="381" cy="154.9" r=".56"/>
<circle cx="266.7" cy="189.2" r=".56"/>
<circle cx="365.8" cy="186.7" r=".56"/>
<circle cx="391.2" cy="191.8" r=".56"/>
<circle cx="102.9" cy="203.2" r=".56"/>
<circle cx="127" cy="203.2" r=".56"/>
<circle cx="205.7" cy="217.2" r=".56"/>
<circle cx="250.2" cy="217.2" r=".56"/>
<circle cx="276.9" cy="200.7" r=".56"/>
<circle cx="381" cy="213.4" r=".56"/>
<circle cx="166.4" cy="223.5" r=".56"/>
<circle cx="229.9" cy="234.9" r=".56"/>
<circle cx="284.5" cy="223.5" r=".56"/>
<circle cx="354.3" cy="223.5" r=".56"/>
</g>
<g fill="none" stroke="#000" stroke-width=".3">
<path d="M6.3 6.3v279.4zM6.4 6.3h431.7zM11.4 11.4v269.3zM11.4 11.4h421.7zM115.6 6.3v5.1zM222.2 6.3v5.1zM328.9 6.3v5.1zM331.5 11.4v22.9zM331.5 16.5h101.6zM433.1 11.4v269.3zM438.1 6.3v279.4zM331.5 21.6h101.6z"/>
<path d="M73.7 47l1.2 1.3zM74.9 48.3l1.3-1.3zM133.4 47l1.2 1.3zM134.6 48.3l1.3-1.3zM212.1 44.4h25.4zM212.1 44.4v15.3zM212.1 59.7h25.4zM237.5 44.4v15.3zM365.8 52.1l1.2 1.2zM367 53.3l1.3-1.2zM6.3 77.5h5.1zM95.2 76.2h20.4z"/>
<path d="M95.2 76.2v30.5zM115.6 76.2v30.5zM356.9 78.7v15.3zM356.9 78.7h20.3zM377.2 78.7v15.3zM433.1 77.5h5zM209.5 94v12.7zM209.6 94h30.4zM240 94v12.7zM356.9 94h20.3zM95.3 106.7h20.3zM209.5 106.7h30.5z"/>
<path d="M264.2 127.1l1.2 1.2zM265.4 128.3l1.3-1.2zM287 127.1l1.3 1.2zM288.3 128.3l1.3-1.2zM6.3 146h5.1zM433.1 146h5zM271.8 166.4v30.5zM271.8 166.4h15.2zM287 166.4v30.4zM271.8 196.8h15.2zM6.3 214.6h5.1zM219.7 214.6v15.3z"/>
<path d="M219.7 214.6h20.3zM240 214.6v15.3zM433.1 214.6h5zM219.7 229.9h20.3zM227.3 220h2zM229.3 220l1.5 3.2zM230.5 220l-1.6 3.2zM230.5 220h1.9zM331.5 247.6v33.1zM331.5 257.8h101.6zM331.5 247.6h101.6zM372.1 247.6v33.1z"/>
<path d="M422.9 257.8v15.3zM331.5 265.4h40.6zM331.5 273h101.6zM405.1 273v7.7zM422.9 265.4h10.2zM6.4 285.7h431.7zM11.4 280.7h421.7zM115.6 280.7v5zM222.2 280.7v5zM328.9 280.7v5z"/>
</g>
<g fill="none" stroke="#000" stroke-width=".45">
<path d="M177.8 48.3l10.2-2.6zM177.8 45.7l10.2 2.6zM199.4 49.5l.8 10.2zM200.2 49.5l-.8 10.2zM212.1 44.4l27.9 17.8zM254.5 49.5l.8 10.2zM255.3 49.5l-.8 10.2zM265.4 48l10.2-2zM265.4 46l10.2 2zM294.6 48.3l10.2-2.6zM294.6 45.7l10.2 2.6zM315 49.5l.8 10.2z"/>
<path d="M315.8 49.5l-.8 10.2zM318.8 47l10.1-.8zM318.8 46.2l10.1 .8zM177.8 73.7l10.2-2.6zM177.8 71.1l10.2 2.6zM199.4 74.9l.8 10.2zM200.2 74.9l-.8 10.2zM212.1 62.2l27.9-17.7zM313.7 61l2.5 10.1zM316.2 61l-2.5 10.1zM52.5 83.8l.8 10.2zM53.3 83.8l-.8 10.2z"/>
<path d="M199.4 101.6l.8 10.2zM200.2 101.6l-.8 10.2zM256.5 101.6l.9 10.2zM257.4 101.6l-.9 10.2zM367 158.7l10.2 2.6zM367 161.3l10.2-2.5zM369.6 193l10.1-2.5zM369.6 190.5l10.1 2.5zM390.3 193l.9 10.2zM391.2 193l-.9 10.2zM102.1 208.3l.8 10.1zM102.9 208.3l-.8 10.1z"/>
<path d="M168.9 218.4l10.2-2.5zM168.9 215.9l10.2 2.5zM204.9 219.7l.8 10.2zM205.7 219.7l-.8 10.2zM217.2 214.6l25.4 17.8zM249.4 219.7l.8 10.2zM250.2 219.7l-.8 10.2zM271.8 218.4l10.1-2.5zM271.8 215.9l10.1 2.5zM367 219.7l10.2-2.5zM367 217.2l10.2 2.5zM129.5 224.8l10.2-2.6z"/>
<path d="M129.5 222.2l10.2 2.6zM168.9 231.1l10.2-2.5zM168.9 228.6l10.2 2.5zM217.2 232.4l25.4-17.8zM271.8 231.1l10.1-2.5zM271.8 228.6l10.1 2.5zM367 229.9l10.2-2.6zM367 227.3l10.2 2.6z"/>
</g>
<text font-size="10.1" x="16.5" y="22.9">RFFE:SP10T+SP4T</text>
<text font-size="4.5" x="17.8" y="29.2">REF 7000-7099</text>
<text font-size="4.3" x="349.2" y="255.3">84</text>
<g font-size="3.6">
<text x="214.6" y="50.8">B34/39</text>
<text x="171.4" y="67.3">SHARED PAD</text>
<text x="209.9" y="99.3">GSM1800/1900</text>
<text x="361.3" y="145.4">SHARED PAD</text>
<text x="121.9" y="176.5">SHARED PAD</text>
<text x="362" y="176.5">SHARED PAD</text>
<text x="362" y="203.2">SHARED PAD</text>
<text x="162.4" y="212">SHARED PAD</text>
<text x="265.3" y="212">SHARED PAD</text>
</g>
<g font-size="3.3">
<text x="425.4" y="264.2">C</text>
<text x="426.7" y="271.8">B</text>
</g>
<g font-size="3.1">
<text x="61" y="10.2">4</text>
<text x="168.9" y="10.2">3</text>
<text x="273" y="10.2">2</text>
<text x="383.5" y="10.2">1</text>
<text x="7.6" y="44.4">D</text>
<text x="435.6" y="44.4">D</text>
<text x="7.6" y="111.8">C</text>
<text x="435.6" y="113">C</text>
<text x="7.6" y="180.3">B</text>
<text x="435.6" y="180.3">B</text>
<text x="7.6" y="246.4">A</text>
<text x="435.6" y="247.6">A</text>
<text x="58.4" y="284.5">4</text>
<text x="168.9" y="284.5">3</text>
<text x="274.3" y="284.5">2</text>
<text x="387.3" y="284.5">1</text>
</g>
<g font-size="2.8">
<text x="66.2" y="45.8">VREG_L7_1P8</text>
<text x="125" y="46">VREG_L18_2P7</text>
<text x="357" y="50.8">VREG_L18_2P7</text>
<text x="256.7" y="126">VREG_L7_1P8</text>
<text x="279.9" y="126">VREG_L18_2P7</text>
</g>
<g font-size="2.7">
<text x="367" y="15.2">REVISIONS</text>
<text x="332.7" y="20.3">REV</text>
<text x="344.2" y="20.3">ECN</text>
<text x="365.8" y="20.3">DESCRIPTION</text>
<text x="401.3" y="20.3">MADE BY</text>
<text x="417.8" y="20.3">APPROVED</text>
</g>
<g font-size="2.6">
<text x="335.6" y="47.8">OUT</text>
<text x="40.5" y="79.5">IO</text>
<text x="396.3" y="82">IN</text>
<text x="394.1" y="105">OUT</text>
<text x="38.7" y="112.5">IN</text>
<text x="38.7" y="109.9">IN</text>
<text x="244.4" y="170.9">IN</text>
<text x="244.4" y="173.4">IN</text>
<text x="90.1" y="203.9">IO</text>
<text x="354.3" y="246.4">Thu Oct 01 16:22:51 2015</text>
<text x="270.1" y="277.8">MOTOROLA CONFIDENTIAL RESTRICTED</text>
<text x="407.7" y="278.1">PAGE 3 OF 47</text>
</g>
<g font-size="2.4">
<text x="222.6" y="39.4">DNP</text>
<text x="180.5" y="43.2">DNP</text>
<text x="240.5" y="46.5">1</text>
<text x="268.6" y="43.2">DNP</text>
<text x="297.3" y="43.2">DNP</text>
<text x="321.9" y="43.2">DNP</text>
<text x="342.4" y="47.8">PRX0_MB1</text>
<text x="193.5" y="52.1">DNP</text>
<text x="240.5" y="51.6">9</text>
<text x="240.5" y="49">6</text>
<text x="256.8" y="52.1">DNP</text>
<text x="309.1" y="52.1">DNP</text>
<text x="89.2" y="55.2">U7000_VIO</text>
<text x="106.6" y="55.4">U7000_VDD</text>
<text x="216.7" y="65.6" transform="rotate(-90 216.7 65.6)">10</text>
<text x="219.2" y="64.2" transform="rotate(-90 219.2 64.2)">5</text>
<text x="221.7" y="64.2" transform="rotate(-90 221.7 64.2)">3</text>
<text x="224.3" y="64.2" transform="rotate(-90 224.3 64.2)">2</text>
<text x="226.8" y="64.2" transform="rotate(-90 226.8 64.2)">8</text>
<text x="229.4" y="64.2" transform="rotate(-90 229.4 64.2)">7</text>
<text x="231.9" y="64.2" transform="rotate(-90 231.9 64.2)">4</text>
<text x="317" y="64.8">DNP</text>
<text x="180.5" y="68.6">DNP</text>
<text x="203.8" y="77.5">DNP</text>
<text x="23.8" y="79.7">ANT_MAIN</text>
<text x="71.9" y="78.2">HIGH BAND TRX</text>
<text x="400.9" y="82.1">CTL_PRX_SPDT</text>
<text x="54.9" y="86.4">DNP</text>
<text x="224.2" y="87.6">*</text>
<text x="205.1" y="96">1</text>
<text x="243.1" y="96">4</text>
<text x="380.3" y="100.3">*</text>
<text x="193.5" y="104.1">DNP</text>
<text x="250.7" y="104.1">DNP</text>
<text x="371.4" y="103.6">1</text>
<text x="389.1" y="103.6">2</text>
<text x="400.8" y="104.9">PRX0_MB3</text>
<text x="23.2" y="112.4">RFFE1_DATA</text>
<text x="24.9" y="110.1">RFFE1_CLK</text>
<text x="221.7" y="111.2" transform="rotate(-90 221.7 111.2)">2</text>
<text x="224.3" y="111.2" transform="rotate(-90 224.3 111.2)">3</text>
<text x="226.8" y="111.2" transform="rotate(-90 226.8 111.2)">5</text>
<text x="250" y="144.7">U7050_VIO</text>
<text x="289.8" y="144.7">U7050_VDD</text>
<text x="404.6" y="155.8">TRX_B7</text>
<text x="321.6" y="160.6">TRX_B7_DIPLEX</text>
<text x="370.2" y="156.2">DNP</text>
<text x="228.9" y="170.8">RFFE1_DATA</text>
<text x="230.6" y="173.6">RFFE1_CLK</text>
<text x="404.4" y="170.5">TRX_B40</text>
<text x="134.2" y="177.8">*</text>
<text x="404.6" y="182.5">TRX_B28A</text>
<text x="372.7" y="188">DNP</text>
<text x="392.7" y="195.6">DNP</text>
<text x="404.5" y="192.5">TRX_B41_B38</text>
<text x="75.8" y="203.9">ANT_LTE</text>
<text x="225.7" y="202.5">TRX_B7_DIPLEX</text>
<text x="227.7" y="207">DNP</text>
<text x="104.4" y="210.8">DNP</text>
<text x="172.1" y="213.4">DNP</text>
<text x="274.9" y="213.4">DNP</text>
<text x="370.2" y="214.6">DNP</text>
<text x="404.6" y="214">TRX_B12_B20_B28B</text>
<text x="132.7" y="219.7">DNP</text>
<text x="215.2" y="216.7">3</text>
<text x="215.2" y="221.7">5</text>
<text x="243.1" y="216.7">1</text>
<text x="172.1" y="226.1">DNP</text>
<text x="198.1" y="223.5">DNP</text>
<text x="251.7" y="222.2">DNP</text>
<text x="274.9" y="226.1">DNP</text>
<text x="370.2" y="224.8">DNP</text>
<text x="404.6" y="229.4">TRX_B13</text>
<text x="226.8" y="234.4" transform="rotate(-90 226.8 234.4)">2</text>
<text x="229.4" y="234.4" transform="rotate(-90 229.4 234.4)">4</text>
<text x="231.9" y="234.4" transform="rotate(-90 231.9 234.4)">6</text>
</g>
<g font-size="2.1">
<text x="332.7" y="250.2">DRAWING NUMBER:</text>
<text x="334" y="246.4">LAST MODIFIED:</text>
<text x="332.7" y="260.3">DRAWN BY:</text>
<text x="364.5" y="260.3">DATE:</text>
<text x="374.6" y="260.4">TITLE:</text>
<text x="425.4" y="260.3">REV</text>
<text x="332.7" y="268">LEAD ENGINEER:</text>
<text x="364.5" y="268">DATE:</text>
<text x="425.4" y="268">SIZE</text>
<text x="332.7" y="275.6">ASSY NUMBER:</text>
<text x="373.4" y="275.6">PCB FILE NAME:</text>
</g>
<g font-size="2">
<text x="136.5" y="79.1">TX_B34_B39</text>
<text x="136.7" y="82">TRX_B1</text>
<text x="330" y="81.5">RX_B2</text>
<text x="136.9" y="87.1">TRX_B2_B25</text>
<text x="136.9" y="84.2">TRX_B3_B4</text>
<text x="157" y="88.4">RX_B34</text>
<text x="329.7" y="84.5">RX_B3</text>
<text x="136.5" y="91.7">TRX_B8</text>
<text x="136.8" y="94.4">TRX_B5_B26</text>
<text x="157.1" y="96.1">RX_B39</text>
<text x="187.5" y="96">GSM_HB_RX_ASM</text>
<text x="304.2" y="97.2">GSM_HB_RX</text>
<text x="125.4" y="123.9">PAOUT_GSM_LB</text>
<text x="125.6" y="126.2">PAOUT_GSM_HB</text>
<text x="258.4" y="180.9">TRX_SP4T</text>
<text x="290.3" y="188.7">TRX_B12_B28B_SP5T</text>
<text x="247.1" y="216.7">ANT2_DIPLEX_IN</text>
<text x="145.5" y="223">ANT2_DIPLEX_2</text>
<text x="289.1" y="223">TRX_LTE_LB_DIPLEX</text>
<text x="187.5" y="245.9">ANT2_DIPLEX_BYPASS</text>
<text x="191.3" y="240.8">ANT2_DIPLEX_1</text>
</g>
<g font-size="1.8">
<text x="218.8" y="41.9">91014335014</text>
<text x="221.5" y="40.6">FL7010</text>
<text x="179.9" y="45.2">C7010</text>
<text x="216.7" y="43.2">SAWFD1G90KA0F0A</text>
<text x="231.6" y="47">PORT1</text>
<text x="268.1" y="45.4">R7015</text>
<text x="296.8" y="45.2">C7016</text>
<text x="321.4" y="45.2">L7037</text>
<text x="123.3" y="52.9">E7000</text>
<text x="177.5" y="52.1">2113944E17</text>
<text x="180.5" y="49.8">33PF</text>
<text x="231.6" y="49.5">PORT2</text>
<text x="231.6" y="52.1">PORT3</text>
<text x="265.1" y="52.1">0613952Y66</text>
<text x="270.2" y="49.6">0</text>
<text x="294.3" y="52.1">2113944E17</text>
<text x="297.3" y="49.8">33PF</text>
<text x="317.9" y="51.8">24014052022</text>
<text x="321.4" y="49">5.1NH</text>
<text x="81.4" y="54.3">R7000</text>
<text x="83.5" y="58.5">0</text>
<text x="186" y="58.7">24014052029</text>
<text x="192.5" y="54.4">L7011</text>
<text x="193.5" y="56.1">10NH</text>
<text x="217.2" y="59.2" transform="rotate(-90 217.2 59.2)">GND7</text>
<text x="219.7" y="59.2" transform="rotate(-90 219.7 59.2)">GND6</text>
<text x="222.3" y="59.2" transform="rotate(-90 222.3 59.2)">GND5</text>
<text x="224.8" y="59.2" transform="rotate(-90 224.8 59.2)">GND4</text>
<text x="227.3" y="59.2" transform="rotate(-90 227.3 59.2)">GND3</text>
<text x="229.9" y="59.2" transform="rotate(-90 229.9 59.2)">GND2</text>
<text x="232.4" y="59.2" transform="rotate(-90 232.4 59.2)">GND1</text>
<text x="256.8" y="56.1">6.2NH</text>
<text x="256.8" y="58.7">24014052024</text>
<text x="256.8" y="54.4">L7015</text>
<text x="301.5" y="58.7">24014052029</text>
<text x="308" y="54.4">L7036</text>
<text x="309.1" y="56.1">10NH</text>
<text x="78.4" y="61">0613952Y66</text>
<text x="91.6" y="63.8">100PF</text>
<text x="91.6" y="62.2">C7000</text>
<text x="111.3" y="63.8">.1UF</text>
<text x="111.3" y="62.2">C7001</text>
<text x="120.6" y="60.7">2475316C04</text>
<text x="374.1" y="64.8">C7032</text>
<text x="389.4" y="64.8">C7034</text>
<text x="86.2" y="66">2113944E23</text>
<text x="111.3" y="66">2113946U01</text>
<text x="115.9" y="71.4">51014606013</text>
<text x="179.9" y="70.6">C7013</text>
<text x="317" y="67.6">2.7PF</text>
<text x="317" y="66">C4812</text>
<text x="317" y="69.8">2113944E29</text>
<text x="374.1" y="68.6">2113944E17</text>
<text x="374.1" y="66.3">33PF</text>
<text x="389.4" y="66.3">.1UF</text>
<text x="389.4" y="68.6">2113946U01</text>
<text x="63.6" y="77">C7027</text>
<text x="102.4" y="75.7" transform="rotate(-90 102.4 75.7)">8</text>
<text x="104.9" y="75.7" transform="rotate(-90 104.9 75.7)">7</text>
<text x="115.9" y="75.2">RF1494ATR13</text>
<text x="115.9" y="73.3">U7000</text>
<text x="177.5" y="77.5">2113944E17</text>
<text x="180.5" y="75.2">33PF</text>
<text x="348.1" y="77.5">SKY13453-385LF</text>
<text x="350.7" y="75.9">51016165001</text>
<text x="356.5" y="73.7">U7030</text>
<text x="60.6" y="83.8">2113944E23</text>
<text x="63.6" y="81.5">100PF</text>
<text x="92.6" y="83.3">10</text>
<text x="93.7" y="78.2">1</text>
<text x="96" y="79.3">ANT</text>
<text x="102.3" y="80.2" transform="rotate(-90 102.3 80.2)">VIO</text>
<text x="104.8" y="80.2" transform="rotate(-90 104.8 80.2)">VDD</text>
<text x="110.5" y="81.9">TRX2</text>
<text x="110.5" y="79.4">TRX1</text>
<text x="116.1" y="83.3">11</text>
<text x="116.1" y="80.8">12</text>
<text x="116.1" y="78.2">13</text>
<text x="202.7" y="81.3">10NH</text>
<text x="202.7" y="79">L7014</text>
<text x="204" y="83.8">24014052029</text>
<text x="355.3" y="83.3">4</text>
<text x="355.3" y="80.8">2</text>
<text x="357.6" y="81.9">RF1</text>
<text x="367.5" y="78.2" transform="rotate(-90 367.5 78.2)">1</text>
<text x="367.6" y="82.7" transform="rotate(-90 367.6 82.7)">VDD</text>
<text x="372.1" y="81.9">VCTL</text>
<text x="377.7" y="80.8">5</text>
<text x="54.9" y="88.7">L7025</text>
<text x="93.7" y="85.8">9</text>
<text x="96" y="84.4">SCLK</text>
<text x="96" y="87">SDATA</text>
<text x="110.5" y="89.5">TRX5</text>
<text x="110.5" y="84.4">TRX3</text>
<text x="110.5" y="87">TRX4</text>
<text x="116.1" y="88.4">4</text>
<text x="116.1" y="85.9">5</text>
<text x="221.6" y="89.3">FL7000</text>
<text x="243.2" y="88.8">1800=91014308001 (SAFFB1G84AB0)</text>
<text x="355.3" y="85.9">6</text>
<text x="357.6" y="87">RFC</text>
<text x="357.6" y="84.4">RF2</text>
<text x="386.8" y="89.2">33PF</text>
<text x="386.8" y="87.6">C7033</text>
<text x="54.9" y="90.4">10NH</text>
<text x="54.9" y="93">24014052029</text>
<text x="92.6" y="90.9">18</text>
<text x="92.6" y="93.5">19</text>
<text x="96" y="92">TX2_TXHB</text>
<text x="96" y="94.6">TX1_TXLB</text>
<text x="110.5" y="92">TRX6</text>
<text x="110.5" y="94.6">TRX7</text>
<text x="116.1" y="93.5">2</text>
<text x="116.1" y="90.9">3</text>
<text x="180.4" y="94.7">C7069</text>
<text x="216.8" y="92.3">SAFFB1G96AB0F0A</text>
<text x="219.4" y="90.9">91014335005</text>
<text x="243.2" y="91.3">1900=91014335005 (SAFFB1G96AB0F0AR15)</text>
<text x="343.1" y="94">C7035</text>
<text x="344.2" y="95.5">33PF</text>
<text x="366.4" y="93.2" transform="rotate(-90 366.4 93.2)">GND</text>
<text x="367.5" y="95.6" transform="rotate(-90 367.5 95.6)">3</text>
<text x="386.8" y="91.4">2113944E17</text>
<text x="92.6" y="101.1">15</text>
<text x="92.6" y="98.5">14</text>
<text x="96" y="99.7">NC1</text>
<text x="110.5" y="97.1">TRX8</text>
<text x="116.1" y="96">16</text>
<text x="177.5" y="101.6">2113944E17</text>
<text x="181" y="99.3">33PF</text>
<text x="210.1" y="96.5">UNBAL_PORT1</text>
<text x="227.6" y="96.5">UNBAL_PORT2</text>
<text x="337.7" y="97.8">2113944E17</text>
<text x="378.3" y="101.6">L7045</text>
<text x="96" y="102.2">NC2</text>
<text x="103.5" y="105.9" transform="rotate(-90 103.5 105.9)">GND1</text>
<text x="106" y="105.9" transform="rotate(-90 106 105.9)">GND2</text>
<text x="108.6" y="105.9" transform="rotate(-90 108.6 105.9)">GND3</text>
<text x="113.6" y="105.9" transform="rotate(-90 113.6 105.9)">CTGND</text>
<text x="192.5" y="106.5">L7000</text>
<text x="222.2" y="106.2" transform="rotate(-90 222.2 106.2)">GND1</text>
<text x="224.8" y="106.2" transform="rotate(-90 224.8 106.2)">GND2</text>
<text x="227.3" y="106.2" transform="rotate(-90 227.3 106.2)">GND3</text>
<text x="249.6" y="106.5">L7001</text>
<text x="377.8" y="105.9">3.3 NH</text>
<text x="102.4" y="108.3" transform="rotate(-90 102.4 108.3)">6</text>
<text x="104.9" y="109.4" transform="rotate(-90 104.9 109.4)">17</text>
<text x="107.4" y="109.4" transform="rotate(-90 107.4 109.4)">20</text>
<text x="112.5" y="109.4" transform="rotate(-90 112.5 109.4)">G1</text>
<text x="186" y="110.7">24014052029</text>
<text x="193.5" y="108.2">10NH</text>
<text x="243.1" y="110.7">24014052029</text>
<text x="250.7" y="108.2">10NH</text>
<text x="360.3" y="110.5">L7044</text>
<text x="362.3" y="113.3">2NH</text>
<text x="375" y="108.7">24014052017</text>
<text x="353.6" y="115.8">24014052012</text>
<text x="359.6" y="123.2">C7043</text>
<text x="360.7" y="124.7">33PF</text>
<text x="354.2" y="127">2113944E17</text>
<text x="257.4" y="137">R7050</text>
<text x="251.5" y="140.8">0613952Y66</text>
<text x="262.3" y="138.7">0</text>
<text x="291.3" y="140.1">E7051</text>
<text x="291.3" y="142.2">2475316C04</text>
<text x="369.7" y="148.1">C7061</text>
<text x="265.6" y="153.9">100PF</text>
<text x="265.6" y="152.4">C7050</text>
<text x="285.2" y="153.9">.1UF</text>
<text x="285.2" y="152.4">C7051</text>
<text x="366.7" y="154.9">2113944E17</text>
<text x="370.2" y="152.7">33PF</text>
<text x="260.2" y="156.2">2113944E23</text>
<text x="285.2" y="156.2">2113946U01</text>
<text x="287.4" y="161.5">51016158001</text>
<text x="369.7" y="158.2">C7062</text>
<text x="276.4" y="165.9" transform="rotate(-90 276.4 165.9)">3</text>
<text x="278.9" y="165.9" transform="rotate(-90 278.9 165.9)">12</text>
<text x="287.4" y="163.4">U7050</text>
<text x="287.4" y="165.4">RF1654A</text>
<text x="366.7" y="165.1">2113944E17</text>
<text x="370.2" y="162.8">33PF</text>
<text x="270.2" y="173.5">1</text>
<text x="277.5" y="170.4" transform="rotate(-90 277.5 170.4)">VIO</text>
<text x="280" y="170.4" transform="rotate(-90 280 170.4)">VDD</text>
<text x="132.2" y="179.8">C7091</text>
<text x="270.2" y="176">2</text>
<text x="272.5" y="174.6">SDATA</text>
<text x="272.5" y="177.1">SCLK</text>
<text x="372.2" y="179.8">C7063</text>
<text x="132.7" y="184.4">33PF</text>
<text x="270.2" y="181.1">9</text>
<text x="272.5" y="182.2">ANT</text>
<text x="283" y="182.2">RF1</text>
<text x="283" y="184.8">RF2</text>
<text x="287.5" y="183.6">5</text>
<text x="287.5" y="181.1">4 TRX_B7_B41_SP5T</text>
<text x="372.2" y="184.4">100PF</text>
<text x="129.2" y="186.7">2113944E17</text>
<text x="269.1" y="186.2">11</text>
<text x="269.1" y="188.7">10</text>
<text x="272.5" y="187.2">ID1</text>
<text x="272.5" y="189.7">ID0</text>
<text x="283" y="187.3">RF3</text>
<text x="283" y="189.8">RF4</text>
<text x="287.5" y="188.7">8</text>
<text x="287.5" y="186.2">6 TRX_B28_B41_SP5T</text>
<text x="369.2" y="186.7">2113944E23</text>
<text x="372.2" y="190">C7060</text>
<text x="277.5" y="196.1" transform="rotate(-90 277.5 196.1)">GND</text>
<text x="280" y="196.1" transform="rotate(-90 280 196.1)">CTGND</text>
<text x="369.2" y="196.9">2113944E16</text>
<text x="372.7" y="194.6">22PF</text>
<text x="392.7" y="197.9">L7060</text>
<text x="276.4" y="198.4" transform="rotate(-90 276.4 198.4)">7</text>
<text x="278.9" y="199.5" transform="rotate(-90 278.9 199.5)">G1</text>
<text x="392.7" y="202.2">24014052019</text>
<text x="392.7" y="199.6">3.9NH</text>
<text x="226.6" y="208.3">FL7020</text>
<text x="369.7" y="206.5">C7065</text>
<text x="104.4" y="213.2">L7022</text>
<text x="104.4" y="214.9">10NH</text>
<text x="171.5" y="215.4">C7093</text>
<text x="221.2" y="213.4">LFD21892MDPFC065</text>
<text x="224.5" y="210.8">9185906G19</text>
<text x="274.4" y="215.4">C7024</text>
<text x="366.7" y="213.4">2113944E23</text>
<text x="369.7" y="211.1">100PF</text>
<text x="104.4" y="217.4">24014052029</text>
<text x="132.2" y="221.7">C7092</text>
<text x="171.5" y="220">100PF</text>
<text x="220.2" y="217.2">HI_FREQ</text>
<text x="231.9" y="217.2">LO_FREQ</text>
<text x="274.4" y="220">100PF</text>
<text x="369.7" y="216.7">C7066</text>
<text x="369.7" y="221.2">100PF</text>
<text x="132.7" y="226.3">33PF</text>
<text x="168.6" y="222.3">2113944E23</text>
<text x="198.1" y="224.8">L7023</text>
<text x="199.4" y="227.3">10NH</text>
<text x="220.2" y="222.2">COMM</text>
<text x="251.7" y="224.6">L7024</text>
<text x="251.7" y="226.3">10NH</text>
<text x="271.4" y="222.3">2113944E23</text>
<text x="366.7" y="223.5">2113944E23</text>
<text x="369.7" y="226.8">C7067</text>
<text x="129.2" y="228.6">2113944E17</text>
<text x="171.5" y="232.7">100PF</text>
<text x="171.5" y="228.1">C7094</text>
<text x="190.5" y="229.9">24014052029</text>
<text x="227.3" y="229.4" transform="rotate(-90 227.3 229.4)">GND1</text>
<text x="229.9" y="229.4" transform="rotate(-90 229.9 229.4)">GND2</text>
<text x="232.4" y="229.4" transform="rotate(-90 232.4 229.4)">GND3</text>
<text x="251.7" y="228.9">24014052029</text>
<text x="274.4" y="228.1">C7025</text>
<text x="274.4" y="232.7">100PF</text>
<text x="366.7" y="233.7">2113944E23</text>
<text x="369.7" y="231.4">100PF</text>
<text x="168.6" y="235">2113944E23</text>
<text x="271.4" y="234.9">2113944E23</text>
</g>
<g font-size="1.7">
<text x="85.5" y="99.5">NC</text>
<text x="85.5" y="102">NC</text>
</g>
<g font-size="1.6">
<text x="245.9" y="46.5">RX_B34_B39_FLTR</text>
<text x="276.4" y="46.5">RX_B34_B39_FLTR_1</text>
<text x="308.1" y="46.5">RX_TDS_SW</text>
<text x="315.8" y="61">RX_TDS_SW_MATCH</text>
</g>
<g font-size="1.3">
<text x="193.8" y="46.5">RX_B34_FLTR</text>
<text x="193.8" y="71.9">RX_B39_FLTR</text>
<text x="337.2" y="86.7">RX_GSM_B2_B3_SW</text>
<text x="351.3" y="103.6">RX_GSM_B2_B3</text>
<text x="369" y="118.5">RX_GSM_B2_B3_MATCH</text>
</g>
</svg>
